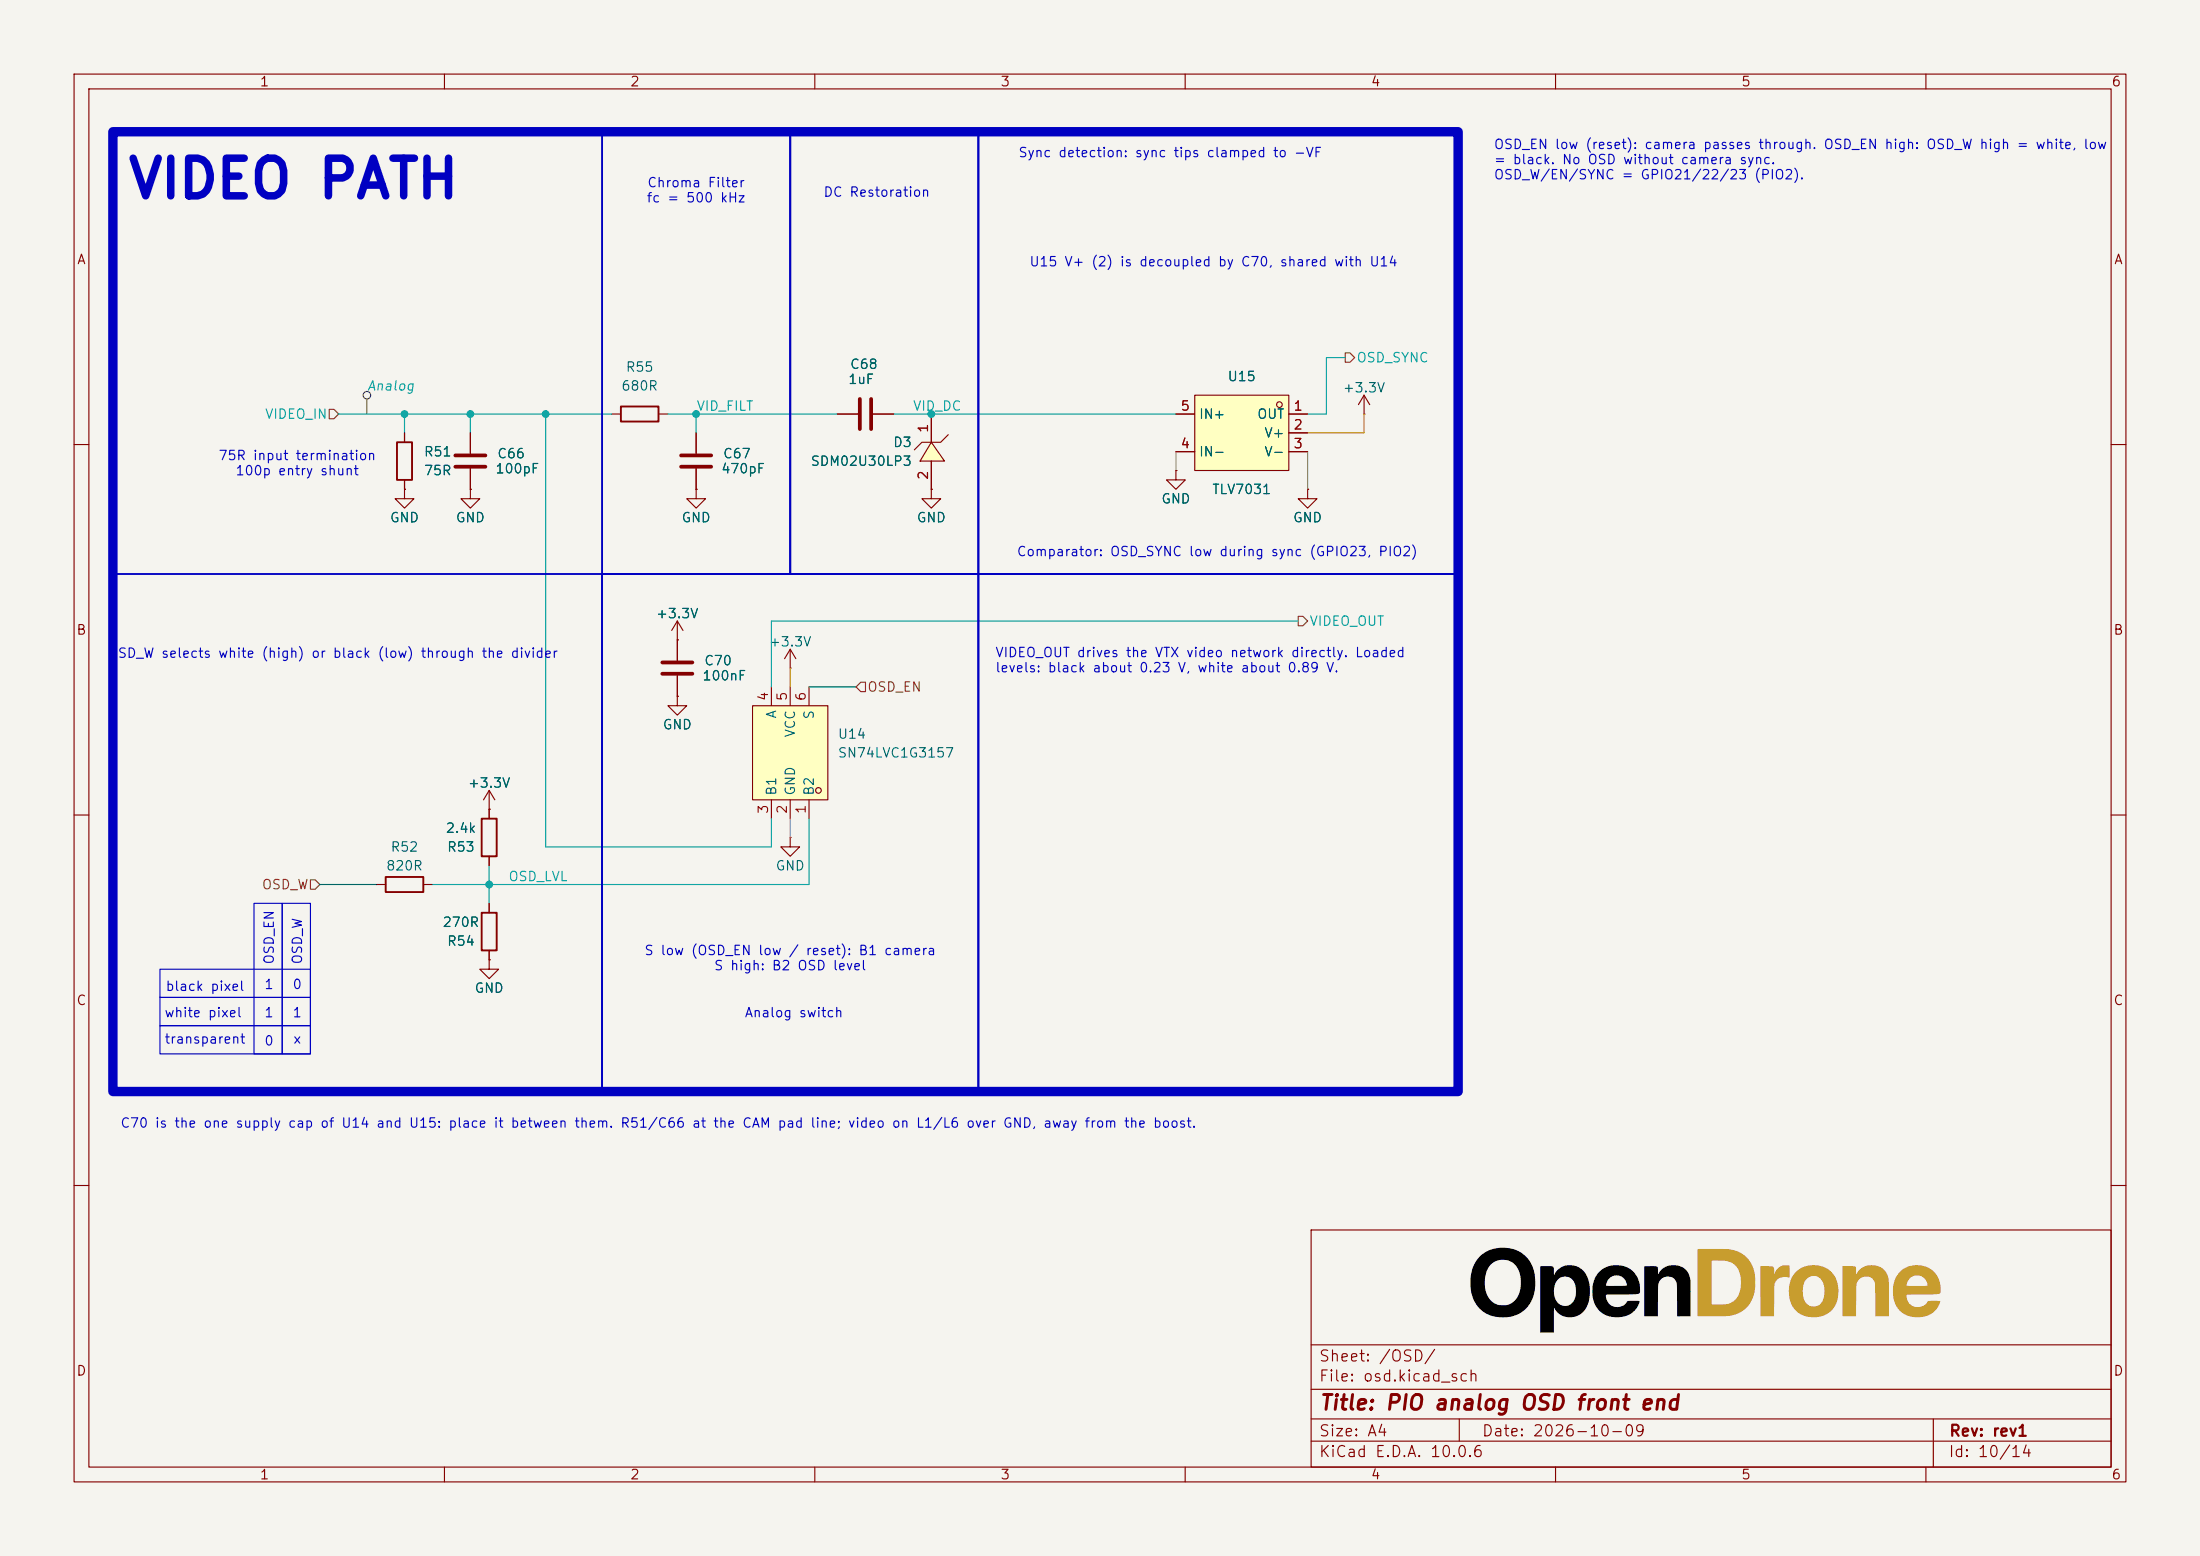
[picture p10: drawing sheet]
<svg xmlns="http://www.w3.org/2000/svg" width="297mm" height="210mm" viewBox="0 0 297 210" stroke-linecap="round" stroke-linejoin="round" font-family="sans-serif">
<path d="M0 0h297v210h-297z" fill="#f5f4ef" stroke="#f5f4ef" stroke-width=".14"/>
<g fill="none" stroke="#840000" stroke-width=".15">
<path d="M10 10h277v190h-277zM12 12h273v186h-273zM60 10v2M110 10v2M160 10v2M210 10v2M260 10v2M10 60h2M285 60h2M10 110h2M285 110h2M10 160h2"/>
<path d="M177 166h108v32h-108zM285 160h2M60 198v2M110 198v2M160 198v2M177 194.5h108M177 191.5h108M177 187.5h108M177 181.5h108M197 191.5v3M210 198v2M260 198v2"/>
<path d="M261 191.5v6.5"/>
</g>
<g fill="#c89d2e">
<path d="M242.5 171.6a3.5 3.5 0 0 1 5.3 .9 3.8 3.8 0 0 1-.8 4.6 3.6 3.6 0 0 1-5-.8 4.2 4.2 0 0 1-.5-2h1.9a1.73 1.73 0 0 0 1.3 2 1.47 1.47 0 0 0 1.6-1.6 2.56 2.56 0 0 0-.6-2.2 1.41 1.41 0 0 0-1.5-.1 1.41 1.41 0 0 0-.8 1.3v.6h-1.9a3.6 3.6 0 0 1 1-2.7z"/>
<path d="M229.2 168.6h3.3a4.5 4.5 0 0 1 3 .8 4.6 4.6 0 0 1 1.4 4.3 4 4 0 0 1-4.6 3.9h-3.1v-4.5h1.9v3h1.1a2.48 2.48 0 0 0 2.8-2.8 2.68 2.68 0 0 0-1.4-2.9l-.8-.2-1.7-.1v3h-1.9z"/>
<path d="M237.7 170.9h1.5a.34 .34 0 0 1 .3 .5v.6a1.47 1.47 0 0 1 2.1-1.1v1.4l-.1 .1h-.2a1.36 1.36 0 0 0-1.8 1.3v3.9h-1.8z"/>
<path d="M256.5 171.6a3.2 3.2 0 0 1 3.8-.5 3.2 3.2 0 0 1 1.6 3.4l-.6 .2h-3.7l-.2 .1v.1a1.57 1.57 0 0 0 1.2 1.5 1.57 1.57 0 0 0 1.7-.8h1.6a2.84 2.84 0 0 1-3.2 2.2 3.2 3.2 0 0 1-3.1-3.7v-.6h4.6l-.1-.6-.5-.5a1.43 1.43 0 0 0-2.2 1.1h-1.8a3.4 3.4 0 0 1 .9-1.9z"/>
<path d="M248.7 170.9h1.6a.36 .36 0 0 1 .3 .5v.6a2.32 2.32 0 0 1 2.6-1.2 2.32 2.32 0 0 1 1.8 2.2v4.6h-1.8l-.1-4.5a1.29 1.29 0 0 0-1.3-.8 1.29 1.29 0 0 0-1.2 1.1v4.3l-1.8-.1z"/>
</g>
<path d="M199.8 169.6a4.6 4.6 0 0 1 6.7 .7 5.4 5.4 0 0 1-.8 6.6 4.7 4.7 0 0 1-6.1-.5 4.9 4.9 0 0 1-1.1-3.2h1.9a2.67 2.67 0 0 0 2.1 3 2.3 2.3 0 0 0 2.7-2.1 3.5 3.5 0 0 0-1-3.7 2.4 2.4 0 0 0-3.7 2.1l-.1 .7h-1.9a4.9 4.9 0 0 1 1.3-3.6zM207.9 170.9h1.6a.32 .32 0 0 1 .3 .5v.7l.1-.1a2.47 2.47 0 0 1 2.6-1.2 2.47 2.47 0 0 1 2 2 4.4 4.4 0 0 1-.9 4.4 2.43 2.43 0 0 1-3.8-.7v3.4h-1.9v-5.6h1.9a1.67 1.67 0 0 0 1.7 2 1.84 1.84 0 0 0 1.2-2.3l-.1-.7-.2-.5-.4-.3-.4-.2a1.5 1.5 0 0 0-1.8 1.7v.3h-1.9zM215.9 171.6a3.2 3.2 0 0 1 3.8-.5 3.2 3.2 0 0 1 1.6 3.4l-.1 .1a15.3 15.3 0 0 1-3.6 .1l-.8 .1a1.58 1.58 0 0 0 1.2 1.6 1.58 1.58 0 0 0 1.8-.8h1.4a.12 .12 0 0 1 .1 0 .12 .12 0 0 1 0 .2 3.3 3.3 0 0 1-5.1 1.4 3.8 3.8 0 0 1-1.2-3.8h1.8l.5 .2 2.1-.1 .2-.1a1.43 1.43 0 0 0-1.4-1.3 1.43 1.43 0 0 0-1.4 1.3h-1.8l.4-1zM222 170.9h1.6a.31 .31 0 0 1 .2 .4l.1 .7a2.32 2.32 0 0 1 2.5-1.2 2.32 2.32 0 0 1 1.8 2v4.8l-1.8 .1v-3.8a1.29 1.29 0 0 0-.9-1.6h-.6l-.4 .2-.4 .3-.2 .4-.1 4.4h-1.8z" fill="#000"/>
<g fill="none" stroke="#840000" stroke-width=".15">
<path d="M94 58.4v2.8M113 55.9h2.8M117.9 55.9h2.7M184.1 55.9h.1M184.1 53.3l-.7 1.3M184.1 53.3l.8 1.3M184.1 53.3v2.6M54.6 66v1.3h1.3l-1.3 1.3-1.3-1.3h1.3M54.6 66h.1M94 66v1.3h1.2l-1.2 1.3-1.3-1.3h1.3M94 66h.1M94 63.2v2.8"/>
<path d="M158.7 63.5v1.3h1.3l-1.3 1.2-1.2-1.2h1.2M158.7 63.5h.1M176.5 66v1.3h1.3l-1.3 1.3-1.2-1.3h1.2M176.5 66h.1M106.7 90.2h.1M106.7 87.6l-.8 1.3M106.7 87.6l.7 1.3M106.7 87.6v2.6M50.8 119.4h1.3M57.1 119.4h1.3M66 109.2h.1M66 106.7l-.7 1.3"/>
<path d="M66 106.7l.8 1.3M66 106.7v3.8M66 115.6v1.2"/>
</g>
<path d="M52.1 118.4h5v2h-5zM65 110.5h2.1v5.1h-2.1z" fill="none" stroke="#840000" stroke-width=".25"/>
<path d="M116.1 53.8v4.1M117.6 53.8v4.1M91.9 61.5h4.1M91.9 63h4.1" fill="none" stroke="#840000" stroke-width=".51"/>
<path d="M125.7 59.7l1.8 2.5h-3.3z" fill="#ffffc2"/>
<path d="M125.7 59.7l1.8 2.5h-3.3zM125.7 55.9v3.8M128 58.7l-1 1h-2.5l-1.1 1M125.7 66v1.3h1.3l-1.3 1.3-1.2-1.3h1.2M125.7 66h.1M125.7 62.2v3.8M66 129.5v1.3h1.3l-1.3 1.3-1.2-1.3h1.2M66 129.5h.1" fill="none" stroke="#840000" stroke-width=".15"/>
<path d="M161.3 53.3h12.7v10.2h-12.7z" fill="#ffffc2"/>
<g fill="none" stroke="#840000" stroke-width=".15">
<path d="M54.6 58.4v1.3M63.5 58.4v2.8M82.5 55.9h1.3M88.9 55.9h1.3M158.7 55.9h2.6M161.3 53.3h12.7v10.2h-12.7zM174 55.9h2.5M174 58.4h2.5M54.6 64.8v1.2M63.5 66v1.3h1.3l-1.3 1.3-1.3-1.3h1.3M63.5 66h.1M63.5 63.2v2.8"/>
<path d="M158.7 61h2.6M174 61h2.5M91.4 86.4h.1M91.4 83.8l-.7 1.3M91.4 83.8l.8 1.3M91.4 83.8v5.4M91.4 91.2v2.8M66 121.9v1.3M66 128.3v1.2"/>
<circle cx="172.7" cy="54.6" r=".38"/>
</g>
<path d="M53.6 59.7h2v5.1h-2zM83.8 54.9h5.1v2h-5.1zM65 123.2h2.1v5.1h-2.1z" fill="none" stroke="#840000" stroke-width=".25"/>
<path d="M61.5 61.5h4M61.5 63h4M89.4 89.4h4.1M89.4 90.9h4.1" fill="none" stroke="#840000" stroke-width=".51"/>
<path d="M101.6 95.3h10.2v12.7h-10.2z" fill="#ffffc2"/>
<g fill="none" stroke="#840000" stroke-width=".15">
<path d="M54.6 58.4v1.3M63.5 58.4v2.8M94 58.4v2.8M113 55.9h2.8M117.9 55.9h2.7M125.7 55.9v3.8M158.7 55.9h2.6M174 55.9h2.5M174 58.4h2.5M54.6 66h.1M54.6 64.8v1.2M63.5 66h.1"/>
<path d="M63.5 63.2v2.8M94 66h.1M94 63.2v2.8M125.7 66h.1M125.7 62.2v3.8M158.7 63.5h.1M158.7 61h2.6M174 61h2.5M176.5 66h.1M91.4 94v1.3h1.3l-1.3 1.2-1.2-1.2h1.2M91.4 94h.1M91.4 86.4h.1"/>
<path d="M91.4 86.4v2.8M91.4 91.2v2.8M101.6 95.3h10.2v12.7h-10.2zM104.1 92.7v2.6M106.7 92.7v2.6M109.2 92.7v2.6M66 109.2h.1M66 109.2v1.3M66 115.6v1.2M104.1 108v2.5M106.7 113v1.3h1.2l-1.2 1.3-1.3-1.3h1.3M106.7 113h.1"/>
<path d="M106.7 108v2.5M109.2 108v2.5M66 129.5h.1M66 121.9v1.3M66 128.3v1.2"/>
<circle cx="110.5" cy="106.7" r=".38"/>
</g>
<g fill="none" stroke="#484848" stroke-width=".15">
<path d="M49.5 53.8v2.1"/>
<circle cx="49.5" cy="53.3" r=".51"/>
</g>
<path d="M44.4 55.2h.7l.6 .7-.6 .6h-.7zM181.6 47.6h.6l.7 .7-.7 .6h-.6zM116.2 92.1h.6v1.2h-.6l-.6-.6zM175.3 83.2h.6l.6 .6-.6 .7h-.6zM41.9 118.7h.6l.7 .7-.7 .6h-.6z" fill="none" stroke="#725600" stroke-width=".15"/>
<path d="M45.7 55.9h36.8M54.6 55.9v2.5M63.5 55.9v2.5M73.7 55.9v58.4h30.4v-3.8M90.2 55.9h22.8M94 55.9v2.5M120.6 55.9h38.1M181.6 48.3h-2.5v7.6h-2.6M175.3 83.8h-71.2v8.9M66 116.8v5.1M109.2 110.5v8.9h-50.8" fill="none" stroke="#00a0a0" stroke-width=".15"/>
<path d="M184.1 55.9v2.5h-7.6M106.7 90.2v2.5" fill="none" stroke="#ff8c00" stroke-width=".15"/>
<path d="M158.7 61v2.5M176.5 61v5M106.7 110.5v2.5" fill="none" stroke="#828282" stroke-width=".15"/>
<path d="M109.2 92.7h6.4M43.2 119.4h7.6" fill="none" stroke="#009600" stroke-width=".15"/>
<path d="M15.2 17.8h181.6v129.5h-181.6z" fill="none" stroke="#0000c2" stroke-width="1.3"/>
<path d="M81.3 17.8h25.4v59.7h-25.4zM106.7 17.8h25.4v59.7h-25.4zM132.1 17.8h64.7v59.7h-64.7zM15.2 77.5h66.1v69.8h-66.1zM81.3 77.5h50.8v69.8h-50.8zM132.1 77.5h64.7v69.8h-64.7z" fill="none" stroke="#0000c2" stroke-width=".25"/>
<path d="M21.6 138.4h20.3v3.8h-20.3zM21.6 134.6h20.3v3.8h-20.3zM21.6 130.8h20.3v3.8h-20.3zM34.3 121.9h3.8v20.3h-3.8zM38.1 121.9h3.8v20.3h-3.8z" fill="none" stroke="#0000c2" stroke-width=".15"/>
<g fill="#00a0a0" stroke="#00a0a0" stroke-width=".14">
<circle cx="125.7" cy="55.9" r=".46"/>
<circle cx="66" cy="119.4" r=".46"/>
<circle cx="63.5" cy="55.9" r=".46"/>
<circle cx="94" cy="55.9" r=".46"/>
<circle cx="73.7" cy="55.9" r=".46"/>
<circle cx="54.6" cy="55.9" r=".46"/>
</g>
<text font-size="5.1" fill="#0000c2" x="17" y="28">VIDEO PATH</text>
<text font-size="2" fill="#840000" x="178" y="190.8">Title: PIO analog OSD front end</text>
<g font-size="1.5" fill="#840000">
<text x="178" y="184.1">Sheet: /OSD/</text>
<text x="178" y="186.8">File: osd.kicad_sch</text>
<text x="178" y="197">KiCad E.D.A. 10.0.6</text>
<text x="178" y="194.2">Size: A4</text>
<text x="200" y="194.2">Date: 2026-10-09</text>
<text x="263" y="197">Id: 10/14</text>
<text x="263" y="194.2">Rev: rev1</text>
</g>
<g font-size="1.3" fill="#840000">
<text x="35" y="12">1</text>
<text x="85" y="12">2</text>
<text x="135" y="12">3</text>
<text x="185" y="12">4</text>
<text x="235" y="12">5</text>
<text x="285" y="12">6</text>
<text x="10.3" y="36">A</text>
<text x="285.3" y="36">A</text>
<text x="10.2" y="86">B</text>
<text x="285.2" y="86">B</text>
<text x="10.2" y="136">C</text>
<text x="285.2" y="136">C</text>
<text x="10.2" y="186">D</text>
<text x="285.2" y="186">D</text>
<text x="35" y="200">1</text>
<text x="85" y="200">2</text>
<text x="135" y="200">3</text>
<text x="185" y="200">4</text>
<text x="235" y="200">5</text>
<text x="285" y="200">6</text>
</g>
<g font-size="1.3" fill="#0000c2">
<text x="137.4" y="21.5">Sync detection: sync tips clamped to -VF</text>
<text x="201.6" y="20.4">OSD_EN low (reset): camera passes through. OSD_EN high: OSD_W high = white, low</text>
<text x="201.6" y="22.5">= black. No OSD without camera sync.</text>
<text x="87.2" y="27.6">fc = 500 kHz</text>
<text x="87.3" y="25.6">Chroma Filter</text>
<text x="111.1" y="26.9">DC Restoration</text>
<text x="201.6" y="24.5">OSD_W/EN/SYNC = GPIO21/22/23 (PIO2).</text>
<text x="138.9" y="36.3">U15 V+ (2) is decoupled by C70, shared with U14</text>
<text x="29.4" y="62.4">75R input termination</text>
<text x="31.7" y="64.5">100p entry shunt</text>
<text x="137.2" y="75.4">Comparator: OSD_SYNC low during sync (GPIO23, PIO2)</text>
<text x="14.5" y="89.1">OSD_W selects white (high) or black (low) through the divider</text>
<text x="134.3" y="89">VIDEO_OUT drives the VTX video network directly. Loaded</text>
<text x="134.3" y="91.1">levels: black about 0.23 V, white about 0.89 V.</text>
<text x="37.3" y="130.3" transform="rotate(-90 37.3 130.3)">OSD_EN</text>
<text x="41.1" y="130.2" transform="rotate(-90 41.1 130.2)">OSD_W</text>
<text x="86.9" y="129.2">S low (OSD_EN low / reset): B1 camera</text>
<text x="96.3" y="131.3">S high: B2 OSD level</text>
<text x="22.1" y="137.6">white pixel</text>
<text x="22.3" y="134.1">black pixel</text>
<text x="35.6" y="133.8">1</text>
<text x="35.6" y="137.6">1</text>
<text x="39.4" y="137.6">1</text>
<text x="39.4" y="133.8">0</text>
<text x="100.4" y="137.6">Analog switch</text>
<text x="22.1" y="141.2">transparent</text>
<text x="35.6" y="141.4">0</text>
<text x="39.5" y="141.2">x</text>
<text x="16.2" y="152.5">C70 is the one supply cap of U14 and U15: place it between them. R51/C66 at the CAM pad line; video on L1/L6 over GND, away from the boost.</text>
</g>
<g font-size="1.3" fill="#00a0a0">
<text x="49.4" y="53">Analog</text>
<text x="183" y="49.2">OSD_SYNC</text>
<text x="35.7" y="56.8">VIDEO_IN</text>
<text x="94" y="55.8">VID_FILT</text>
<text x="123.2" y="55.8">VID_DC</text>
<text x="176.7" y="84.8">VIDEO_OUT</text>
<text x="68.6" y="119.3">OSD_LVL</text>
</g>
<g font-size="1.3" fill="#006464">
<text x="83.8" y="53">680R</text>
<text x="84.4" y="50.5">R55</text>
<text x="114.4" y="52.1">1uF</text>
<text x="114.7" y="50.1">C68</text>
<text x="165.6" y="51.8">U15</text>
<text x="181.2" y="53.3">+3.3V</text>
<text x="161.8" y="56.8">IN+</text>
<text x="169.6" y="56.8">OUT</text>
<text x="170.6" y="59.4">V+</text>
<text x="57.1" y="61.9">R51</text>
<text x="57.1" y="64.5">75R</text>
<text x="66.8" y="64.2">100pF</text>
<text x="67" y="62.2">C66</text>
<text x="97.3" y="64.2">470pF</text>
<text x="97.5" y="62.2">C67</text>
<text x="109.3" y="63.2">SDM02U30LP3</text>
<text x="120.5" y="60.7">D3</text>
<text x="161.8" y="61.9">IN-</text>
<text x="170.6" y="61.9">V-</text>
<text x="52.5" y="70.8">GND</text>
<text x="61.4" y="70.8">GND</text>
<text x="91.9" y="70.8">GND</text>
<text x="123.7" y="70.8">GND</text>
<text x="156.7" y="68.3">GND</text>
<text x="163.6" y="67">TLV7031</text>
<text x="174.5" y="70.8">GND</text>
<text x="88.5" y="83.8">+3.3V</text>
<text x="103.7" y="87.6">+3.3V</text>
<text x="94.7" y="92.1">100nF</text>
<text x="95" y="90.1">C70</text>
<text x="89.4" y="98.8">GND</text>
<text x="105.1" y="97.1" transform="rotate(-90 105.1 97.1)">A</text>
<text x="107.6" y="99.6" transform="rotate(-90 107.6 99.6)">VCC</text>
<text x="110.2" y="97.2" transform="rotate(-90 110.2 97.2)">S</text>
<text x="113" y="100">U14</text>
<text x="63.1" y="106.6">+3.3V</text>
<text x="105.1" y="107.5" transform="rotate(-90 105.1 107.5)">B1</text>
<text x="107.6" y="107.5" transform="rotate(-90 107.6 107.5)">GND</text>
<text x="110.2" y="107.5" transform="rotate(-90 110.2 107.5)">B2</text>
<text x="113" y="102.6">SN74LVC1G3157</text>
<text x="60.1" y="112.7">2.4k</text>
<text x="52" y="117.8">820R</text>
<text x="52.6" y="115.3">R52</text>
<text x="60.3" y="115.3">R53</text>
<text x="104.6" y="117.8">GND</text>
<text x="59.7" y="125.4">270R</text>
<text x="60.3" y="128">R54</text>
<text x="64" y="134.3">GND</text>
</g>
<g font-size="1.3" fill="#a90000">
<text x="125.6" y="58.5" transform="rotate(-90 125.6 58.5)">1</text>
<text x="159.3" y="55.7">5</text>
<text x="174.5" y="55.7">1</text>
<text x="174.5" y="58.3">2</text>
<text x="125.6" y="64.9" transform="rotate(-90 125.6 64.9)">2</text>
<text x="159.3" y="60.8">4</text>
<text x="174.5" y="60.8">3</text>
<text x="104" y="94.7" transform="rotate(-90 104 94.7)">4</text>
<text x="106.5" y="94.7" transform="rotate(-90 106.5 94.7)">5</text>
<text x="109.1" y="94.7" transform="rotate(-90 109.1 94.7)">6</text>
<text x="104" y="110" transform="rotate(-90 104 110)">3</text>
<text x="106.5" y="110" transform="rotate(-90 106.5 110)">2</text>
<text x="109.1" y="110" transform="rotate(-90 109.1 110)">1</text>
</g>
<g font-size="1.3" fill="#725600">
<text x="117" y="93.7">OSD_EN</text>
<text x="35.3" y="120.3">OSD_W</text>
</g>
</svg>
